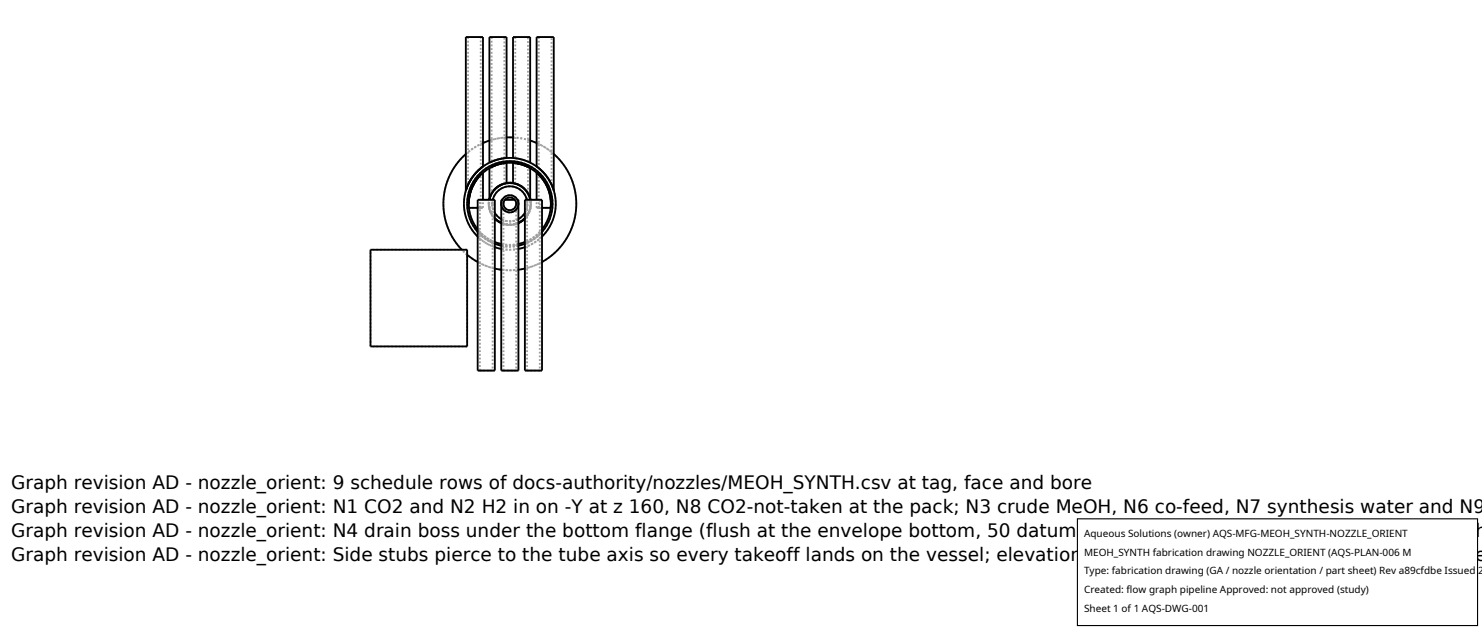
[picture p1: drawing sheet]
<svg xmlns="http://www.w3.org/2000/svg" width="212mm" height="90mm" viewBox="0 0 212 90" stroke-linecap="round" stroke-linejoin="round" font-family="sans-serif">
<g fill="none" stroke="#a0a0a0" stroke-width=".26" stroke-dasharray=".3 .3" stroke-linecap="butt">
<path d="M66.5 5.3h2.5M66.8 5.3h1.9M66.8 5.3v21.1M68.7 5.3h-1.9M69.9 5.3h2.5M70.2 5.3h1.8M70.2 5.3v17.8M72 5.3h-1.8M73.3 5.3h2.4M73.3 19.6l1.1 .1 1.3 .4M73.6 5.3h1.8M73.6 5.3v17.3"/>
<path d="M75.4 5.3h-1.8M76.6 5.3h2.5M77 5.3h1.8M77 5.3v18.7M78.8 5.3h-1.8M63.3 29.1l.2-1.8 .5-1.7 .9-1.7 1.1-1.4 1.6-1.3 1.6-.9 1.7-.5 1.8-.2 1.9 .2 1.9 .5 1.5 .9 1.5 1.2 1.2 1.4 .9 1.6 .5 1.8 .2 1.9-.2 1.9-.5 1.8-.9 1.6-1.2 1.5-1.5 1.1-1.5 .9-1.8 .5-1.9 .2-1.9-.2-1.7-.5-1.6-.9-1.5-1.2-1.2-1.4-.9-1.7-.5-1.8-.2-1.8M66.3 29.1l.1-1.3 .4-1.3 .6-1.1 .8-.9 .9-.8 1.1-.6 1.3-.4 1.3-.2 1.3 .2 1.2 .3 1.2 .7 .9 .8 .9 1 .6 1.1 .4 1.2 .1 1.3-.1 1.3-.4 1.2-.6 1.1-.8 1-.9 .8-1.2 .6-1.2 .4-1.3 .2-1.2-.1-1.2-.4-1.2-.6-1-.8-.9-1-.6-1.1-.4-1.3-.1-1.3M66.5 22l1.1-.8 1.4-.8M66.7 29.1l.1-1.2 .4-1.1 .5-1 .8-1 .9-.8 1.1-.5 1.2-.4 1-.1 1.2 .1 1.2 .3 1.1 .6 .9 .7 .7 .9 .6 1 .4 1.2 .1 1.2-.1 1.2-.3 1.2-.5 1-.8 .9-.8 .7-1.1 .7-1.1 .4-1.3 .1-1.2-.1-1.1-.3-1.1-.6-.9-.7-.8-.9-.6-1.1-.4-1.2-.1-1.2M66.7 36.4l-.7-.7M66.7 35.7h-13.8M66.8 26.4l.1-.1"/>
<path d="M66.9 26.3v-.1M66.9 26.2h.1M66.9 26.2l.1-.1M67 29.1l.1-1.2 .3-1 .5-1.1 .7-.8 .9-.8 1.1-.5 1.1-.4 1.1-.1 1.1 .1 1.2 .4 1 .5 .9 .7 .7 .9 .5 1 .4 1.1 .1 1.1-.1 1.2-.4 1.2-.5 1-.7 .9-.9 .7-1 .5-1.2 .4-1 .1-1.2-.1-1.1-.4-1.1-.5-.8-.7-.8-.9-.5-1.1-.3-1-.1-1.2M67 29.1v-.2M67 29.1v.6M67 28.9v-.3M67 28.7v-.3M67 29.7v-.6M67 29.7h2M67 29.7h1.7M67 26.1l.1-.1"/>
<path d="M67 28.3v-.2M67 28.1l.1-.2M67.1 27.9v-.1M67.1 25.9l.1-.2M67.1 27.8l.5-1.4M67.1 25.8h.1M67.2 25.8v-.1M67.2 27.4l.1-.2M67.2 25.7l.1-.1M67.3 25.6l.5-.8M67.4 25.4l.1-.1M67.5 25.2l.2-.2"/>
<path d="M67.7 26.3l.1-.2M67.8 24.9l.1-.1M67.9 24.8l.1-.2M67.9 25.9v.1M67.9 25.9l.4-.6M68.1 24.5h.1M68.1 25.6v.1M68.2 24.5v-.1M68.2 25.5l-.1 .1M68.3 25.4l-.1 .1M68.3 24.4v-.1M68.4 25.3v-.1"/>
<path d="M68.4 25.3l.1-.2M68.4 24.2h.1M68.4 24.2l.2-.1M68.4 25.2v.1M68.5 25.1l-.1 .1M68.5 25.1h.1M68.5 24.2l.1-.1M68.5 28.5h1.9M68.6 25.1h-.1M68.6 25.1l.4-.4M68.6 24.1l.1-.1M68.7 24l-1.1 1.1-.8 1.3"/>
<path d="M68.7 29.7h-1.7M68.7 25h-.1M68.7 24v-18.7M68.7 29.7v-4.7M69 24.7l-.9 .9-.6 1-.4 1.3-.1 1.2M69 29.7h-.8M69 29.7v-1.2M69.8 29.1l.2-1.2 .6-.9 1-.7 1.2-.2 1.1 .2 1.1 .7 .6 1 .2 1.1-.2 1.1-.6 1-1 .7-1.1 .2-1.2-.2-1-.6-.7-1-.2-1.2M69.8 29.1l.1-.6M69.8 29.1l.2-1.1 .7-1 .9-.6 1.2-.3 1.1 .2 1 .7 .6 .9 .3 1.1-.2 1.2-.6 1-1 .7-1.2 .2-1.1-.2-1-.6-.6-1-.3-1.2M69.9 29.1l.2-1.1 .6-1 1-.6 1.1-.3 1.2 .3 .9 .6 .6 .9 .3 1.1-.2 1.2-.6 .9-1 .7-1.1 .3-1.2-.3-1-.6-.6-1-.2-1.1M69.9 29.1v-.6"/>
<path d="M69.9 24l.3-.2M69.9 28.4l.3-.7 .5-.8 .8-.5 .9-.3M69.9 20.1l1.2-.3 1.3-.2M69.9 28.3l.4-.8 .5-.7 .8-.4 .8-.3M70.2 23.1l.7-.3M70.2 27.6l.3-.4M70.2 23.8v3.8M70.3 23.1h-.1M70.3 23.1l1.6-.5M70.3 23.8h-.1M70.3 29.1l.2-.9 .5-.9 .8-.5 1-.2 1 .2 .8 .5 .5 .8 .2 1-.2 1-.5 .8-.8 .5-1 .2-1-.2-.8-.5-.5-.9-.2-.9M70.3 29.1l.1-.6"/>
<path d="M70.3 23.8h.1M70.4 28.5h-1.9M70.4 28.5v24.4M70.4 23.8l.1-.1M70.5 23h-.2M70.6 23.7l.3-.1M70.7 35.3l-1.4-.7-1.1-.8M70.7 34.8l-1.4-.7-1.1-1M70.7 34.6l-1.4-.8-1.1-1.1M70.7 31.2l-.6-.9-.3-1.2M70.7 31.1l-.6-.9-.2-1.1M70.7 30.4l-.3-.7-.1-.6"/>
<path d="M70.7 38.3l-1.2-.3-1.3-.6M70.7 31.2l-.7-.9-.2-1.2M70.7 28.5h-2.5M70.8 22.9h-.1M70.9 23.6l.7-.2M70.9 22.8h.3M71 23.5h.2M71.2 22.7h.4M71.2 22.7l-.1 .1M71.3 23.4l-.1 .1M71.4 22.7h-.2M71.5 26.4h.1"/>
<path d="M71.5 23.4l.2-.1M71.6 29.1l.1-.5 .2-.3 .4-.3 .5-.1h.4l.5 .3 .3 .4v.5v.5l-.3 .4-.4 .2-.5 .1-.5-.1-.3-.2-.3-.4-.1-.5M71.7 22.6h.3M71.7 22.6l-.1 .1M71.7 23.4l.1-.1M71.7 26.3l.3-.1M71.7 28.5h.4M71.8 23.3h.1M71.8 23.3h-.1M71.8 22.6h-.1M71.9 28.5h1.8M71.9 29.1l.3-.6 .6-.3 .7 .3 .2 .6-.2 .7-.7 .2-.6-.2-.3-.7"/>
<path d="M72 22.6h-.1M72 26.2l-1 .5-.8 .9M72 22.6v-17.3M72 26.2v-2.9M72.4 22.6l-1.3 .2-1.2 .4M72.4 23.3l-1.3 .2-1.2 .5M72.4 26.1l-.9 .3-.7 .5-.6 .7-.3 .8M73.3 22.6l1.2 .2 1.2 .4M73.3 23.3h.2M73.3 26.1l.8 .3 .7 .5 .6 .7 .3 .8M73.3 26.1l.9 .3 .7 .5 .5 .6 .3 .8M73.5 28.5h.4"/>
<path d="M73.6 22.6l1.8 .5M73.6 23.3h.2M73.6 23.3v2.9M73.6 26.2l.2 .1M73.7 23.3h.1M73.7 23.3h-.1M73.7 28.5h-1.8M73.7 28.5v24.4M73.9 23.3h-.1M73.9 23.3l.1 .1M74 26.4h.1M74 35.5l-1.1 .2-1.3-.2"/>
<path d="M74 35.1l-1.1 .1-1.3-.1M74 34.8l-1.2 .2-1.2-.2M74 31.8l-1.2 .3-1.2-.3M74 31.3l-.6 .2-.6 .1-.6-.1-.6-.2M74 38.5l-1.1 .1-1.3-.1M74 31.9l-1.1 .2h-.7l-.6-.2M74 28.5h-2.4M74 23.4h.1M74.1 26.4l.2 .1M74.2 23.4l.2 .1M74.3 23.4h-.1M74.4 23.4v.1"/>
<path d="M74.4 23.5h.1M74.5 23.5h.1M74.7 23.5l.1 .1M74.7 26.8l.1 .1M74.7 23.6l.3 .1M74.9 26.9l.5 .7M75.1 23.7h.1M75.2 23.7l.1 .1M75.2 23.7l.2 .1M75.3 28.5v1l-.3 .9M75.3 28.5h1.8M75.3 23.8h.1"/>
<path d="M75.4 23.1l-1.8-.5M75.4 27.6l-.8-.9-1-.5M75.4 23.1v-17.8M75.4 27.6v-3.8M75.7 23.2l-1.2-.4-1.2-.2M75.7 24l-1.2-.5-1.2-.2M75.7 28.4l-.3-.8-.5-.7-.8-.5-.8-.3M75.7 28.5l.1 .7-.1 .8-.3 .6-.4 .5M75.8 28.5v.7l-.1 .8-.3 .6-.4 .6M75.8 28.5v.8l-.1 .7-.3 .7-.4 .5M76.6 23.8l.9 .7 .7 .8 .5 .9 .4 1M76.6 29.7h.8"/>
<path d="M76.6 20.4l1.3 .7 1.2 .9M76.6 29.7v-1.2M77 24l1 1.1 .8 1.3M77 25l.8 1 .5 1.1 .3 1.3 .1 1.3M77 29.7h1.7M77 29.7v-4.7M77.1 28.5h-1.8M77.1 28.5v24.4M77.4 33.8l-1.1 .8-1.3 .7M77.4 33.1l-1.1 1-1.3 .7M77.4 32.7l-1.1 1.1-1.3 .8M77.4 37.4l-1.2 .6-1.2 .3"/>
<path d="M77.4 28.5h-2.4M78.7 29.7l-.1-1.4-.3-1.4-.7-1.2-1-1M78.7 29.7l-.1-1.3-.3-1.3-.5-1.1-.8-1M78.7 29.7h-2.1M78.7 29.7h-1.7M78.8 26.4l-.8-1.4-1-1M78.8 26.4v-21.1M52.9 49.5v-13.8M66.7 49.5v-13.8M66.7 49.5h-13.8M68.5 52.9v-24.4M68.5 52.9h1.9"/>
<path d="M70.4 52.9h-1.9M70.7 52.9h-2.5M71.9 52.9v-24.4M71.9 52.9h1.8M73.7 52.9h-1.8M74 52.9h-2.4M75.3 52.9v-24.4M75.3 52.9h1.8M77.1 52.9h-1.8M77.4 52.9h-2.4"/>
</g>
<g fill="none" stroke="#000" stroke-width=".26">
<path d="M72.4 19.6h.9M76.6 5.3h2.5v21.9l-.4-1-.5-.9-.7-.8-.9-.7zM52.9 35.7h13.8v13.8h-13.8zM66.5 22l-1.2 1.4-1.1 1.6-.6 1.8-.3 1.9 .1 1.9 .5 1.8 .9 1.7 1.2 1.6M66.7 36.4l1.5 1M66.8 26.5l-.3 .7M66.9 26.3l-.1 .2M66.9 26.3h.1M66.9 26.2h.1M66.9 26.2v.1M67 29.1l.1-1.4 .5-1.3 .8-1.1 1.1-1 1.1-.6 1.4-.4h1.4l1.3 .3 1.3 .6 1.1 .9 .8 1.1 .6 1.4 .2 1.3-.1 1.3-.5 1.4-.7 1.1M67 29.1v1l.3 1 .4 .9 .5 .7"/>
<path d="M67 29.1h.1M67 28.9v.2M67 26.2h.1M67 26.1v.1M67 29.7h1.2M67 28.4v.5M67 26.1h.1M67 28.3v.1M67 28.1v.3M67.1 26l-.1 .1M67.1 25.9v.1M67.1 25.9h.1"/>
<path d="M67.1 27.8l-.1 .3M67.1 25.8h.1M67.2 25.8h.1M67.2 27.4l-.1 .4M67.4 25.4l-.2 .3M67.5 25.2v.1M67.7 26.3l-.1 .1M67.8 24.9l-.1 .1M67.9 26l-.1 .1M67.9 26l-.7 1.4-.2 1.7M67.9 24.8h.1M67.9 25.9v.1"/>
<path d="M67.9 24.7l-.1 .1M68.1 24.6h-.1M68.1 25.7l-.2 .2M68.1 24.5l-.2 .2M68.1 25.6h.1M68.2 24.5l-.1 .1M68.2 25.5h.1M68.2 25.5l-.5 .8-.4 .9M68.2 33.8l-1.1-1.5-.7-1.8-.1-1.9 .4-1.8 .5-1 .5-.8 1.3-1.3 1.8-.8 .9-.3 1-.1 2 .3 1 .4 .8 .5 1.4 1.3 .5 .7 .5 .9 .4 1.9-.1 1.9-.2 .9-.4 .9-.5 .8-.7 .8M68.2 33.1l-.9-1.4-.5-1.6v-1.8l.4-1.7 1-1.5 1.3-1.1 1.5-.7 1.7-.3 .9 .1 1 .2 1.5 .7 1.3 1.1 1 1.5 .5 1.7-.1 1.7-.5 1.7-.9 1.4M68.2 28.5h2.5v24.4h-2.5zM68.2 24.4v.1"/>
<path d="M68.3 25.4h.1M68.3 25.4l-.1 .1M68.4 24.3h.1M68.4 25.3h-.1M68.4 24.2l-.1 .1M68.4 24.2v.1M68.5 25.2h-.1M68.5 25.1h.1M68.5 25.1v.1M68.5 24.2h.1M68.6 24.1h.1M68.6 25h.1"/>
<path d="M68.7 24h.1M68.7 24l-.1 .1M68.7 25l-.2 .1M69 23.8l-.3 .2M69 23.8l-.8 .7-.7 .8-.6 1-.4 .9M69 23.8v-18.5h-2.5v21.9M69 24.7v3.8M69.9 20.1l-.9 .3M69.9 28.3v.2M69.9 24v4.4M69.9 28.5l.4-.9 .6-.7 .9-.6 1-.2 1 .2 .9 .5 .6 .8 .4 .9M70.2 23.1h.1"/>
<path d="M70.2 23.8h.1M70.3 23.1h-.1M70.3 23.1h.1M70.3 23.8h.1M70.3 23v.1M70.4 23.8h-.1M70.4 28.5l.3-.7 .6-.7 .7-.4 .8-.1 .8 .1 .8 .4 .5 .7 .4 .7M70.5 23.7h.1M70.6 23.7l-.4 .1M70.7 35.3l.9 .2M70.7 34.8l.9 .3M70.7 34.6l.9 .2"/>
<path d="M70.7 31.2l.9 .6-.9-.6M70.7 31.1l.9 .7M70.7 30.4l.4 .5 .5 .4M70.7 38.3l.9 .2M70.7 22.9l-.2 .1M70.9 22.8h.1M71 23.5l-.5 .2M71 22.8l-.2 .1M71 23.5h.1M71.1 22.8h-.1M71.2 23.5h.1M71.2 22.7v.1"/>
<path d="M71.2 22.7h.1M71.2 23.5l-1 .3M71.3 23.4l-.1 .1M71.3 23.4h.1M71.5 26.4l-1 .8M71.5 23.4h-.2M71.6 23.4h-.3M71.6 23.4h.1h-.1M71.7 26.3l-.1 .1M71.7 22.6l-.3 .1M71.7 28.5h-.1v24.4h2.4v-24.4h-.1M71.8 23.3h-.1"/>
<path d="M71.8 23.3h.1M71.8 23.3h.2h-.2M71.9 22.6h-.1M71.9 22.6h.1M72 23.3h-.1M72 23.3h.4v2.8h.9M72 22.6h-.1M72 22.6h.1M72 22.6h.4v-17.3h-2.5v17.9l.3-.1M72.1 28.5h1.4M73.3 26.1h.1M73.3 22.6h.1"/>
<path d="M73.3 22.6v-17.3h2.4v17.9M73.3 23.3v2.8M73.5 23.3h.2M73.6 23.3h.1M73.7 23.3h.1M73.7 23.3l.5 .1M73.8 23.3h.1M73.8 26.3h.1M73.9 23.3l.3 .1M73.9 26.3l.1 .1M74 23.4h.1M74.1 26.4h.1"/>
<path d="M74.1 23.4h.1M74.2 23.4l.3 .1M74.3 26.5l.2 .1M74.3 23.4l1.4 .6v4.4M74.4 23.5h.1M74.5 26.6l.2 .2M74.5 23.5l.2 .1M74.6 23.5h.1M74.8 23.6h.1M74.8 26.9h.1M74.9 23.6l.2 .1h-.1M75 35.3l-1 .2"/>
<path d="M75 34.8l-1 .3M75 34.6l-1 .2M75 31.2l-1 .6 1-.6M75 31.1l-1 .7M75 30.4l-.4 .5-.6 .4M75 38.3l-1 .2M75 28.5h2.4v24.4h-2.4zM75.1 23.7h.1M75.2 23.7h.1M75.3 23.8h.1M75.4 23.8h.1M75.7 28.3l.1 .2-.5-1-.8-.9-.9-.4-.9-.1-1 .2-.8 .5-.7 .8-.3 .9"/>
<path d="M75.7 20.1l.9 .3M76.6 28.5v-3.8l.8 .7 .6 .9 .3 .8 .3 1.1 .1 1.5h-1.3M79.1 22l1.5 1.7 1.1 2 .5 2.2 .1 2.2-.5 2.2-1.1 2-.7 1-.8 .8-1.8 1.3"/>
<circle cx="72.8" cy="29.1" r="1.23"/>
<circle cx="72.8" cy="29.1" r=".91"/>
</g>
<path d="M153.9 74.1h57.1v15.2h-57.1z" fill="#fff" stroke="#000" stroke-width=".16"/>
<g font-size="2.6">
<text x="1.6" y="69.8">Graph revision AD - nozzle_orient: 9 schedule rows of docs-authority/nozzles/MEOH_SYNTH.csv at tag, face and bore</text>
<text x="1.6" y="73.3">Graph revision AD - nozzle_orient: N1 CO2 and N2 H2 in on -Y at z 160, N8 CO2-not-taken at the pack; N3 crude MeOH, N6 co-feed, N7 synthesis water and N9</text>
<text x="1.6" y="76.7">Graph revision AD - nozzle_orient: N4 drain boss under the bottom flange (flush at the envelope bottom, 50 datum); N5 vent riser on the top flange, flush at th</text>
<text x="1.6" y="80.2">Graph revision AD - nozzle_orient: Side stubs pierce to the tube axis so every takeoff lands on the vessel; elevations are the schedule placeholders pending ve</text>
</g>
<g font-size="1.4">
<text x="154.8" y="76.6">Aqueous Solutions (owner) AQS-MFG-MEOH_SYNTH-NOZZLE_ORIENT</text>
<text x="154.8" y="79.3">MEOH_SYNTH fabrication drawing NOZZLE_ORIENT (AQS-PLAN-006 M</text>
<text x="154.8" y="82">Type: fabrication drawing (GA / nozzle orientation / part sheet) Rev a89cfdbe Issued 2</text>
<text x="154.8" y="84.7">Created: flow graph pipeline Approved: not approved (study)</text>
<text x="154.8" y="87.4">Sheet 1 of 1 AQS-DWG-001</text>
</g>
</svg>
